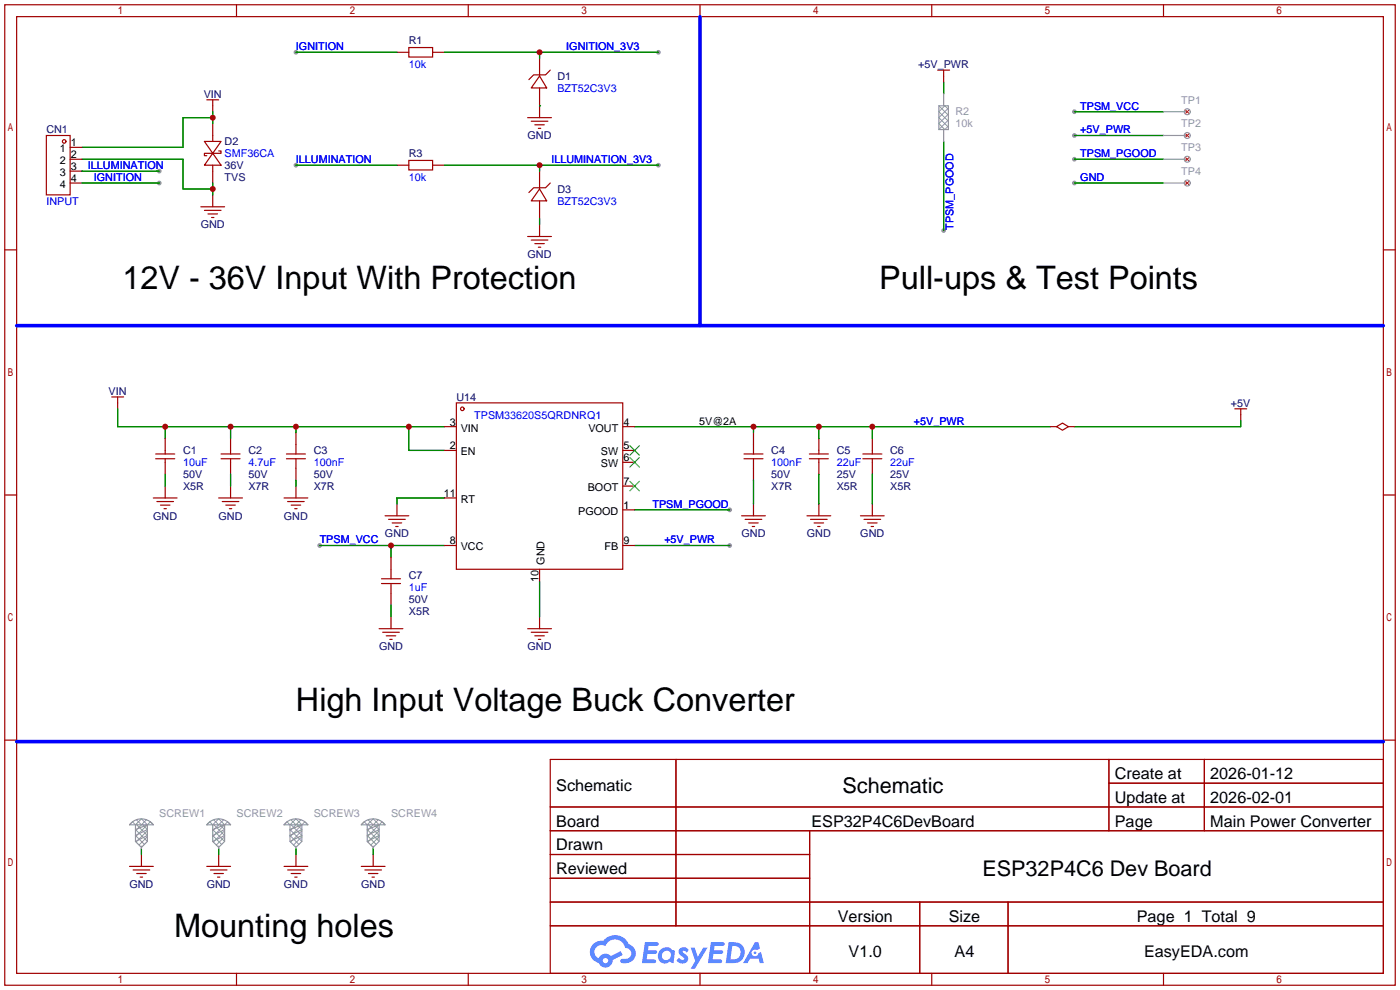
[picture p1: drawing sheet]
<svg xmlns="http://www.w3.org/2000/svg" width="299mm" height="212mm" viewBox="0 0 299 212" stroke-linecap="round" stroke-linejoin="round" font-family="sans-serif">
<g fill="#999">
<circle cx="156" cy="109" r=".51"/>
<circle cx="68.3" cy="116.6" r=".51"/>
<circle cx="156" cy="116.6" r=".51"/>
<circle cx="201.7" cy="49.3" r=".51"/>
<circle cx="229.6" cy="23.9" r=".51"/>
<circle cx="229.6" cy="29" r=".51"/>
<circle cx="229.6" cy="34" r=".51"/>
<circle cx="229.6" cy="39.1" r=".51"/>
<circle cx="140.7" cy="11.2" r=".51"/>
<circle cx="140.7" cy="35.3" r=".51"/>
<circle cx="63.2" cy="11.2" r=".51"/>
<circle cx="63.2" cy="35.3" r=".51"/>
<circle cx="34" cy="39.1" r=".51"/>
<circle cx="34" cy="36.6" r=".51"/>
</g>
<g fill="none" stroke="#a10000" stroke-width=".25">
<path d="M1 1h297.2v209.6h-297.2zM3.6 3.6h292.1v204.4h-292.1zM50.5 1v2.6M100.1 1v2.6M149.6 1v2.6M199.1 1v2.6M248.7 1v2.6M1 53.4h2.6M295.7 53.4h2.5M1 105.8h2.6M295.7 105.8h2.5M1 158.2h2.6"/>
<path d="M295.7 158.2h2.5M117.6 162.3h178.1v45.7h-178.1zM117.6 172.5h178.1M117.6 177.5h178.1M144.5 162.3v35.6M173 177.5v30.5M237 162.3v15.2M237 167.4h58.7M257.4 162.3v15.2M117.6 182.6h55.4M117.6 192.8h178.1M117.6 187.7h55.4"/>
<path d="M117.6 197.9h178.1M196.6 192.8v15.2M215.4 192.8v15.2M50.5 208v2.6M100.1 208v2.6M149.6 208v2.6M199.1 208v2.6M248.7 208v2.6"/>
</g>
<g fill="#5487ff">
<path d="M145.3 202.7a1.3 1.3 0 0 1 1.9 .3l-.4 .6a.54 .54 0 0 0-.9-.2l.1 .2a1.34 1.34 0 0 1 .9 1.8 1.47 1.47 0 0 1-2.3-.1l.5-.6 .8 .5a.31 .31 0 0 0 .4-.3 .31 .31 0 0 0-.3-.4 1.12 1.12 0 0 1-.7-1.8z"/>
<path d="M147.6 202.5h.9l.6 2 1.2-2h.9l-2.7 4.6h-.9l1-1.7z"/>
<path d="M137.8 201.4h1.7a1.31 1.31 0 0 1 1.2 .2 .4 .4 0 0 1-.3 .5l-1.8 .1-.1 .9h1.6a.4 .4 0 0 1 .4 .4 .4 .4 0 0 1-.5 .4h-1.6l-.2 1.2h1.4a.46 .46 0 0 1 .5 0 .46 .46 0 0 1 .1 .5l-.4 .2h-2.6z"/>
<path d="M151.9 201.4h1.7a1.32 1.32 0 0 1 1.2 .2 .39 .39 0 0 1-.3 .5l-1.8 .1-.1 .9h1.6a.4 .4 0 0 1 .4 .4 .4 .4 0 0 1-.4 .4h-1.7l-.2 1.2h1.4a.46 .46 0 0 1 .5 0 .46 .46 0 0 1 .1 .5l-.4 .2h-2.6z"/>
<path d="M161.3 201.4h.8l.3 1.3-.6 .4a.75 .75 0 0 0-1.1 .3 .75 .75 0 0 0 .5 1 .75 .75 0 0 0 .9-.7l.5-.2 .6 2.3h-.8l-.3-.9h-1.8l-.5 .9h-1z"/>
<path d="M155.7 201.4l-.6 4.4h1.5a2.27 2.27 0 0 0 2.6-2.2 2.27 2.27 0 0 0-2.7-2.2zM156.5 202.1a1.5 1.5 0 0 1 1.8 1.6 1.5 1.5 0 0 1-1.9 1.4h-.3z"/>
<path d="M141.2 203a1.6 1.6 0 0 0-.3 2.3 1.6 1.6 0 0 0 2.3 .2l.7 .3 .3-2.4-.1-.3-.5-.1a1.58 1.58 0 0 0-2.4 0zM141.8 203.5a.98 .98 0 0 1 1.6 .4 .98 .98 0 0 1-1.1 1.3 .94 .94 0 0 1-.9-.7 .94 .94 0 0 1 .4-1z"/>
<path d="M126.8 201.8a2.37 2.37 0 0 0 1.1 4 1.54 1.54 0 0 0 1.8 1 1.54 1.54 0 0 0 1.2-1.6l2.2-1.1-.5-.8-2 1a1.57 1.57 0 0 0-2.7 .5 1.5 1.5 0 0 1-.7-2.1 1.5 1.5 0 0 1 2.2-.5 2.23 2.23 0 0 1 2.3-1.4 2.23 2.23 0 0 1 2 1.8 1.16 1.16 0 0 1 1.2 1.1 1.16 1.16 0 0 1-1.1 1.2h-.7a.47 .47 0 0 0-.5 .4 .47 .47 0 0 0 .4 .5 2.17 2.17 0 0 0 2.5-.9 2.17 2.17 0 0 0-.3-2.7l-.8-.4a3.2 3.2 0 0 0-5.5-.7l-1.1 .1zM128.8 205.3a.6 .6 0 0 1 1.2 0 .6 .6 0 0 1-1.2 0z"/>
<circle cx="161.4" cy="203.6" r=".28"/>
</g>
<g fill="none" stroke="#a10000" stroke-width=".25">
<path d="M84.8 11.2h2.6M87.4 10.2h5.1v2h-5.1zM92.5 11.2h2.5M115.3 16.3l1.5 2.5h-3.3zM115.3 12.4v3.9M115.3 18.8v6.3M117.6 15l-1 1h-2.6l-1 1M200.4 15h2.5M201.7 15v2.5M9.9 29h5.1v12.7h-5.1zM15 31.5h2.5M15 34h2.5"/>
<path d="M15 36.6h2.5M15 39.1h2.5M43.7 30.2h3.5l-1.7 2.6zM44.2 21.3h2.5M45.5 32.8l1.7 2.5h-3.5zM45.5 21.3v2.6M45.5 26.4v3.8M45.5 35.3v3.8M46.7 32.3h.5v.5h-3.5v.5h.5M84.8 35.3h2.6M87.4 34.3h5.1v2h-5.1zM92.5 35.3h2.5"/>
<path d="M112.8 25.1h5.1M113.5 25.9h3.6M114.3 26.7h2M115.1 27.4h.5M115.3 36.6v3.8M117.6 39.1l-1 1h-2.6l-1 1M42.9 44.2h5.1M43.7 45h3.5M44.4 45.7h2.1M45.2 46.5h.5M45.5 41.7v2.5M112.8 50.5h5.1"/>
<path d="M113.5 51.3h3.6M114.3 52.1h2M115.1 52.8h.5M115.3 40.4l1.5 2.5h-3.3zM115.3 42.9v3.8M115.3 48v2.5M23.9 84.8h2.5M25.1 84.8v2.6M33.3 98h4M33.3 97h4M35.3 93.7v3.3M35.3 98v3.3"/>
<path d="M47.2 98h4.1M47.2 97h4.1M49.3 93.7v3.3M49.3 98v3.3M61.2 98h4.1M61.2 97h4.1M63.2 92.5v4.5M63.2 98v4.6M95 91.2h2.5M95 96.3h2.5M97.5 86.1h35.6v35.6h-35.6zM133.1 91.2h2.5"/>
<path d="M133.1 96.3h2.5M133.1 98.8h2.5M159 98h4.1M159 97h4.1M161 92.5v4.5M161 98v4.6M173 98h4M173 97h4M175 93.7v3.3M175 98v3.3M184.4 98h4.1M184.4 97h4.1"/>
<path d="M186.4 93.7v3.3M186.4 98v3.3M224.5 91.2h1.3M225.8 91.2l1.3-.8 1.2 .8-1.2 .7zM228.3 91.2h1.3M263.9 87.4h2.5M265.2 87.4v2.5M32.8 106.4h5M33.5 107.2h3.6M34.3 107.9h2M35.1 108.7h.5M35.3 103.9v2.5"/>
<path d="M46.7 106.4h5.1M47.5 107.2h3.6M48.3 107.9h2M49 108.7h.5M49.3 103.9v2.5M60.7 106.4h5.1M61.5 107.2h3.5M62.2 107.9h2.1M63 108.7h.5M63.2 103.9v2.5M82.3 110.2h5.1M83.1 111h3.5"/>
<path d="M83.6 119.1v4.6M83.8 111.8h2.1M84.6 112.5h.5M84.8 107.7v2.5M95 106.4h2.5M95 116.6h2.5M133.1 109h2.5M133.1 103.9h2.5M133.1 116.6h2.5M158.5 110.2h5.1M159.3 111h3.5M160 111.8h2.1"/>
<path d="M160.8 112.5h.5M161 107.7v2.5M172.5 110.2h5M173.2 111h3.6M174 111.8h2M174.8 112.5h.5M175 107.7v2.5M183.9 110.2h5.1M184.7 111h3.5M185.4 111.8h2.1M186.2 112.5h.5M186.4 107.7v2.5"/>
<path d="M81 134.4h5.1M81.5 123.7h4.1M81.5 124.7h4.1M81.8 135.1h3.5M82.5 135.9h2.1M83.3 136.7h.5M83.6 124.7v4.6M83.6 131.8v2.6M112.8 134.4h5.1M113.5 135.1h3.6M114.3 135.9h2M115.1 136.7h.5"/>
<path d="M115.3 121.7v2.5M115.3 131.8v2.6M27.7 185.2h5.1M28.4 185.9h3.6M29.2 186.7h2M30 187.5h.5M30.2 182.6v2.6M44.2 185.2h5.1M45 185.9h3.5M45.7 186.7h2.1M46.5 187.5h.5M46.7 182.6v2.6"/>
<path d="M60.7 185.2h5.1M61.5 185.9h3.5M62.2 186.7h2.1M63 187.5h.5M63.2 182.6v2.6M77.2 185.2h5.1M78 185.9h3.5M78.7 186.7h2.1M79.5 187.5h.5M79.8 182.6v2.6"/>
<circle cx="13.7" cy="30.2" r=".38"/>
<circle cx="98.8" cy="87.4" r=".38"/>
</g>
<g fill="none" stroke="#008700" stroke-width=".25">
<path d="M63.2 11.2h21.6M95 11.2h45.7M115.3 11.2v1.2M201.7 17.5v2.6M17.5 34h21.6v6.4h6.4M17.5 39.1h16.5M17.5 36.6h16.5M45.5 23.9v2.5M45.5 39.1v2.6M45.5 25.1h-6.4v6.4h-21.6M63.2 35.3h21.6M95 35.3h45.7"/>
<path d="M115.3 22.6h.1M115.3 35.3v1.3M201.7 30.2v19.1M229.6 34h19.1M229.6 23.9h19.1M229.6 29h19.1M229.6 39.1h19.1M115.3 46.7v1.3M25.1 87.4v3.8h69.9M35.3 91.2v2.5M49.3 91.2v2.5M63.2 91.2v1.3"/>
<path d="M87.4 91.2v5.1h7.6M135.6 91.2h88.9M161 91.2v1.3M175 91.2v2.5M186.4 91.2v2.5M265.2 89.9v1.3h-35.6M35.3 101.3v2.6M49.3 101.3v2.6M63.2 102.6v1.3M68.3 116.6h26.7M83.6 116.6v2.5M95 106.4h-10.2v1.3"/>
<path d="M135.6 109h20.4M135.6 116.6h20.4M161 102.6v5.1M175 101.3v6.4M186.4 101.3v6.4M83.6 129.3v2.5M115.3 124.2v7.6M30.2 181.4v1.2M46.7 181.4v1.2M63.2 181.4v1.2M79.8 181.4v1.2"/>
</g>
<path d="M149.6 3.6v66h-146M149.6 69.6h146.1M3.6 158.5h292.1" fill="none" stroke="#00f" stroke-width=".76"/>
<g fill="none" stroke="#999" stroke-width=".25">
<path d="M200.7 22.6h2v5.1h-2zM201.7 20.1v2.5M201.7 27.7v2.5M248.7 39.1h5M248.7 34h5M248.7 23.9h5M248.7 29h5M28.1 175.8a3.2 3.2 0 0 1 4.7 .5h-5.1zM29 176.3v3.5l1.2 1.3 1.3-1.3v-3.5l-2.5 1M31.5 177.3l-2.5 1.3M31.5 178.6l-2.5 1.2M44.6 175.8a3.2 3.2 0 0 1 4.7 .5h-5.1z"/>
<path d="M45.5 176.3v3.5l1.2 1.3 1.3-1.3v-3.5l-2.5 1M48 177.3l-2.5 1.3M48 178.6l-2.5 1.2M61.1 175.8a3.2 3.2 0 0 1 4.7 .5h-5.1zM62 176.3v3.5l1.2 1.3 1.3-1.3v-3.5l-2.5 1M64.5 177.3l-2.5 1.3M64.5 178.6l-2.5 1.2M77.7 175.8a3.2 3.2 0 0 1 4.6 .5h-5.1zM78.5 176.3v3.5l1.3 1.3 1.2-1.3v-3.5l-2.5 1M81 177.3l-2.5 1.3M81 178.6l-2.5 1.2M30.2 180.8v.6"/>
<path d="M46.7 180.8v.6M63.2 180.8v.6M79.8 180.8v.6"/>
<circle cx="253.7" cy="39.1" r=".63"/>
<circle cx="253.7" cy="23.9" r=".63"/>
<circle cx="253.7" cy="29" r=".63"/>
<circle cx="253.7" cy="34" r=".63"/>
</g>
<g fill="none" stroke="#999" stroke-width=".21">
<path d="M200.7 22.6l2 2M202.7 23.4l-.8-.8-1.2 1.3 2 2M202.7 23.1l-2 2 2 2.1M202.7 24.4l-2 2 1.2 1.3 .8-.8M202.7 25.7l-2 2M27.7 176.3l.6-.7 .7 .7 1.2-1.3 1.3 1.3M29 178.6l1.9 1.9M29 177.3l2.5 2.5M29.1 175.2l1.1 1.1M29.2 176.3l2.3 2.3M30.5 176.3l1 1M31.3 175.2l-2.3 2.3"/>
<path d="M31.5 177.5l-2.4 2.5M31.5 178.8l-1.8 1.8M32.8 176.3l-.7-.7-3.1 3.2M44.2 176.3l.6-.7 .7 .7 1.2-1.3 1.3 1.3M45.5 178.6l1.9 1.9M45.5 177.3l2.5 2.5M45.7 175.2l1 1.1M45.7 176.3l2.3 2.3M47 176.3l1 1M47.8 175.2l-2.3 2.3M48 177.5l-2.4 2.5M48 178.8l-1.8 1.8"/>
<path d="M49.3 176.3l-.7-.7-3.1 3.2M60.7 176.3l.6-.7 .7 .7 1.2-1.3 1.3 1.3M62 178.6l1.9 1.9M62 177.3l2.5 2.5M62.2 175.2l1 1.1M62.2 176.3l2.3 2.3M63.5 176.3l1 1M64.3 175.2l-2.3 2.3M64.5 177.5l-2.4 2.5M64.5 178.8l-1.8 1.8M65.8 176.3l-.6-.7-3.2 3.2M77.2 176.3l.7-.7 .6 .7 1.3-1.3 1.2 1.3"/>
<path d="M78.5 178.6l1.9 1.9M78.5 177.3l2.5 2.5M78.7 175.2l1.1 1.1M78.7 176.3l2.3 2.3M80 176.3l1 1M80.8 175.2l-2.3 2.3M81 177.5l-2.4 2.5M81 178.8l-1.8 1.8M82.3 176.3l-.6-.7-3.2 3.2"/>
</g>
<path d="M253.3 38.7l.9 .9M253.3 33.6l.9 .9M253.3 23.4l.9 .9M253.3 28.5l.9 .9M254.2 38.7l-.9 .9M254.2 33.6l-.9 .9M254.2 23.4l-.9 .9M254.2 28.5l-.9 .9" fill="none" stroke="#f00" stroke-width=".21"/>
<path d="M134.6 95.2l2.1 2.1M134.6 97.8l2.1 2M136.7 95.2l-2.1 2.1M136.7 97.8l-2.1 2M134.6 102.9l2.1 2M136.7 102.9l-2.1 2" fill="none" stroke="#3c3" stroke-width=".25"/>
<g fill="#c00">
<circle cx="35.3" cy="91.2" r=".63"/>
<circle cx="49.3" cy="91.2" r=".63"/>
<circle cx="63.2" cy="91.2" r=".63"/>
<circle cx="87.4" cy="91.2" r=".63"/>
<circle cx="83.6" cy="116.6" r=".63"/>
<circle cx="186.4" cy="91.2" r=".63"/>
<circle cx="175" cy="91.2" r=".63"/>
<circle cx="161" cy="91.2" r=".63"/>
<circle cx="45.5" cy="40.4" r=".63"/>
<circle cx="45.5" cy="25.1" r=".63"/>
<circle cx="115.3" cy="11.2" r=".63"/>
<circle cx="115.3" cy="35.3" r=".63"/>
</g>
<g font-size="6.9">
<text x="26.2" y="61.9">12V - 36V Input With Protection</text>
<text x="187.9" y="61.9">Pull-ups &amp; Test Points</text>
<text x="63.3" y="152">High Input Voltage Buck Converter</text>
<text x="37.2" y="200.3">Mounting holes</text>
</g>
<g font-size="4.6">
<text x="180.1" y="169.4">Schematic</text>
<text x="210" y="187.2">ESP32P4C6 Dev Board</text>
</g>
<g font-size="3.5">
<text x="238.3" y="166.5">Create at</text>
<text x="258.7" y="166.5">2026-01-12</text>
<text x="118.9" y="169.1">Schematic</text>
<text x="238.3" y="171.6">Update at</text>
<text x="258.7" y="171.6">2026-02-01</text>
<text x="118.9" y="176.7">Board</text>
<text x="173.4" y="176.7">ESP32P4C6DevBoard</text>
<text x="238.3" y="176.7">Page</text>
<text x="258.7" y="176.7">Main Power Converter</text>
<text x="118.9" y="181.8">Drawn</text>
<text x="118.9" y="186.8">Reviewed</text>
<text x="179.1" y="197">Version</text>
<text x="202.8" y="197">Size</text>
<text x="243" y="197">Page 1 Total 9</text>
<text x="181.4" y="204.6">V1.0</text>
<text x="204" y="204.6">A4</text>
<text x="244.5" y="204.6">EasyEDA.com</text>
</g>
<g font-size="2.3" fill="#00f">
<text x="63.2" y="10.7">IGNITION</text>
<text x="121" y="10.7">IGNITION_3V3</text>
<text x="87.4" y="14.5">10k</text>
<text x="119.1" y="19.6">BZT52C3V3</text>
<text x="230.9" y="23.4">TPSM_VCC</text>
<text x="230.9" y="28.5">+5V_PWR</text>
<text x="48" y="33.6">SMF36CA</text>
<text x="63.2" y="34.8">ILLUMINATION</text>
<text x="117.9" y="34.8">ILLUMINATION_3V3</text>
<text x="230.9" y="33.6">TPSM_PGOOD</text>
<text x="18.8" y="36.1">ILLUMINATION</text>
<text x="20.1" y="38.7">IGNITION</text>
<text x="87.4" y="38.7">10k</text>
<text x="230.9" y="38.7">GND</text>
<text x="9.9" y="43.7">INPUT</text>
<text x="119.1" y="43.7">BZT52C3V3</text>
<text x="203.8" y="49.1" transform="rotate(-90 203.8 49.1)">TPSM_PGOOD</text>
<text x="101.3" y="89.5">TPSM33620S5QRDNRQ1</text>
<text x="195.3" y="90.7">+5V_PWR</text>
<text x="39.1" y="99.6">10uF</text>
<text x="53.1" y="99.6">4.7uF</text>
<text x="67.1" y="99.6">100nF</text>
<text x="164.8" y="99.6">100nF</text>
<text x="178.8" y="99.6">22uF</text>
<text x="190.2" y="99.6">22uF</text>
<text x="139.4" y="108.5">TPSM_PGOOD</text>
<text x="68.3" y="116.1">TPSM_VCC</text>
<text x="142" y="116.1">+5V_PWR</text>
<text x="87.4" y="126.3">1uF</text>
</g>
<g font-size="2.3" fill="#000080">
<text x="87.4" y="9.4">R1</text>
<text x="119.1" y="17.1">D1</text>
<text x="196.3" y="14.5">+5V_PWR</text>
<text x="43.5" y="20.9">VIN</text>
<text x="9.9" y="28.5">CN1</text>
<text x="112.8" y="29.8">GND</text>
<text x="48" y="31">D2</text>
<text x="87.4" y="33.6">R3</text>
<text x="48" y="36.1">36V</text>
<text x="48" y="38.7">TVS</text>
<text x="119.1" y="41.2">D3</text>
<text x="42.9" y="48.8">GND</text>
<text x="112.8" y="55.2">GND</text>
<text x="23.2" y="84.4">VIN</text>
<text x="97.5" y="85.6">U14</text>
<text x="263.1" y="86.9">+5V</text>
<text x="39.1" y="97.1">C1</text>
<text x="53.1" y="97.1">C2</text>
<text x="67.1" y="97.1">C3</text>
<text x="164.8" y="97.1">C4</text>
<text x="178.8" y="97.1">C5</text>
<text x="190.2" y="97.1">C6</text>
<text x="39.1" y="102.2">50V</text>
<text x="39.1" y="104.7">X5R</text>
<text x="53.1" y="102.2">50V</text>
<text x="53.1" y="104.7">X7R</text>
<text x="67.1" y="102.2">50V</text>
<text x="67.1" y="104.7">X7R</text>
<text x="164.8" y="102.2">50V</text>
<text x="164.8" y="104.7">X7R</text>
<text x="178.8" y="102.2">25V</text>
<text x="178.8" y="104.7">X5R</text>
<text x="190.2" y="102.2">25V</text>
<text x="190.2" y="104.7">X5R</text>
<text x="32.7" y="111">GND</text>
<text x="46.7" y="111">GND</text>
<text x="60.7" y="111">GND</text>
<text x="82.3" y="114.9">GND</text>
<text x="158.5" y="114.9">GND</text>
<text x="172.4" y="114.9">GND</text>
<text x="183.9" y="114.9">GND</text>
<text x="87.4" y="123.7">C7</text>
<text x="87.4" y="128.8">50V</text>
<text x="87.4" y="131.4">X5R</text>
<text x="81" y="139">GND</text>
<text x="112.8" y="139">GND</text>
<text x="27.7" y="189.8">GND</text>
<text x="44.2" y="189.8">GND</text>
<text x="60.7" y="189.8">GND</text>
<text x="77.2" y="189.8">GND</text>
</g>
<g font-size="2.3" fill="#999">
<text x="252.5" y="22.1">TP1</text>
<text x="204.2" y="24.7">R2</text>
<text x="204.2" y="27.2">10k</text>
<text x="252.5" y="27.2">TP2</text>
<text x="252.5" y="32.3">TP3</text>
<text x="252.5" y="37.4">TP4</text>
<text x="34" y="174.5">SCREW1</text>
<text x="50.5" y="174.5">SCREW2</text>
<text x="67.1" y="174.5">SCREW3</text>
<text x="83.6" y="174.5">SCREW4</text>
</g>
<g font-size="2.3">
<text x="12.8" y="32.5">1</text>
<text x="12.8" y="35.1">2</text>
<text x="15.1" y="31.3">1</text>
<text x="15.1" y="33.8">2</text>
<text x="12.8" y="37.6">3</text>
<text x="12.8" y="40.2">4</text>
<text x="15.1" y="36.3">3</text>
<text x="15.1" y="38.9">4</text>
<text x="96.1" y="91">3</text>
<text x="98.5" y="92.2">VIN</text>
<text x="125.7" y="92.2">VOUT</text>
<text x="133.2" y="91">4</text>
<text x="149.4" y="90.7">5V@2A</text>
<text x="96.1" y="96">2</text>
<text x="98.5" y="97.3">EN</text>
<text x="128.4" y="97.3">SW</text>
<text x="128.4" y="99.8">SW</text>
<text x="133.2" y="96">5</text>
<text x="133.2" y="98.6">6</text>
<text x="94.8" y="106.2">11</text>
<text x="98.5" y="107.5">RT</text>
<text x="125.6" y="104.9">BOOT</text>
<text x="133.2" y="103.7">7</text>
<text x="123.6" y="110">PGOOD</text>
<text x="133.2" y="108.7">1</text>
<text x="96.1" y="116.4">8</text>
<text x="98.5" y="117.6">VCC</text>
<text x="129.2" y="117.6">FB</text>
<text x="133.2" y="116.4">9</text>
<text x="115.1" y="124.4" transform="rotate(-90 115.1 124.4)">10</text>
<text x="116.4" y="120.7" transform="rotate(-90 116.4 120.7)">GND</text>
</g>
</svg>
